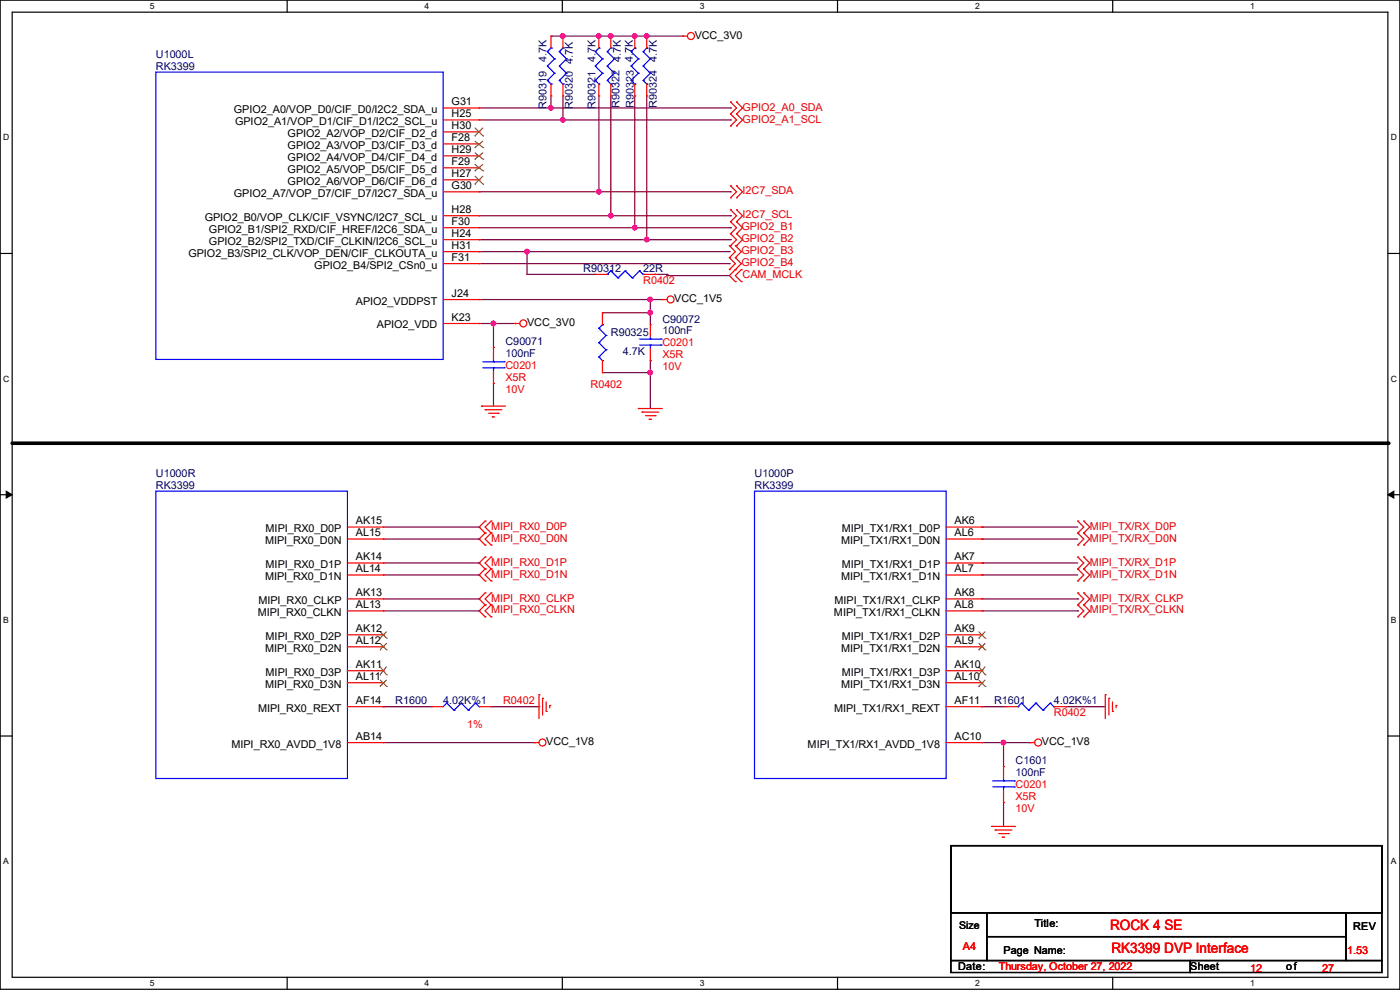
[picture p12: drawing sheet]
<svg xmlns="http://www.w3.org/2000/svg" width="297mm" height="210mm" viewBox="0 0 297 210" stroke-linecap="round" stroke-linejoin="round" font-family="sans-serif">
<path d="M0 0h297v209.8h-297zM2.6 2.6h291.8v204.7h-291.8z" fill="none" stroke="#000" stroke-width=".25"/>
<g fill="#fff">
<path d="M31.7 .3h1v2h-1z"/>
<path d="M31.7 207.6h1v2h-1z"/>
</g>
<path d="M60.9 0v2.6M60.9 207.3v2.5" fill="none" stroke="#000" stroke-width=".25"/>
<g fill="#fff">
<path d="M90.1 .3h1v2h-1z"/>
<path d="M90.1 207.6h1v2h-1z"/>
</g>
<path d="M119.3 0v2.6M119.3 207.3v2.5" fill="none" stroke="#000" stroke-width=".25"/>
<g fill="#fff">
<path d="M148.5 .3h.9v2h-.9z"/>
<path d="M148.5 207.6h.9v2h-.9z"/>
</g>
<path d="M177.7 0v2.6M177.7 207.3v2.5" fill="none" stroke="#000" stroke-width=".25"/>
<g fill="#fff">
<path d="M206.8 .3h1v2h-1z"/>
<path d="M206.8 207.6h1v2h-1z"/>
</g>
<path d="M236.1 0v2.6M236.1 207.3v2.5" fill="none" stroke="#000" stroke-width=".25"/>
<g fill="#fff">
<path d="M265.2 .3h1v2h-1z"/>
<path d="M265.2 207.6h1v2h-1z"/>
<path d="M.7 28.2h1.2v1.9h-1.2z"/>
<path d="M295.1 28.2h1.2v1.9h-1.2z"/>
<path d="M.7 79.3h1.2v2h-1.2z"/>
<path d="M295.1 79.3h1.2v2h-1.2z"/>
</g>
<path d="M0 53.8h2.6M294.4 53.8h2.6" fill="none" stroke="#000" stroke-width=".25"/>
<g fill="#fff">
<path d="M.7 130.5h1.2v2h-1.2z"/>
<path d="M295.1 130.5h1.1v2h-1.1z"/>
</g>
<path d="M0 104.9h2.6M294.4 104.9h2.6" fill="none" stroke="#000" stroke-width=".25"/>
<path d="M1.3 104.2l1.3 .7-1.3 .8zM294.4 104.9l1.3-.7v1.5z" fill="#000" stroke="#000" stroke-width=".21"/>
<g fill="#fff">
<path d="M.7 181.7h1.2v2h-1.2z"/>
<path d="M295.1 181.7h1.1v2h-1.1z"/>
</g>
<path d="M0 156.1h2.6M294.4 156.1h2.6M201.7 179.4h91.5v14.2h-91.5zM201.7 193.6h7.6v10.2h-7.6zM209.3 193.6h76.2v5.1h-76.2zM209.3 198.7h76.2v5.1h-76.2zM285.5 193.6h7.7v10.2h-7.7zM201.7 203.8h50.8v2.5h-50.8zM252.5 203.8h40.7v2.5h-40.7z" fill="none" stroke="#000" stroke-width=".25"/>
<path d="M2.6 94h291.8" fill="none" stroke="#000" stroke-width=".76"/>
<circle cx="294.4" cy="94" r=".38" fill="#000"/>
<g fill="none" stroke="#800040" stroke-width=".25">
<path d="M116.9 7.7h27.9M119.4 7.7h.1M127 7.7h.1M129.6 7.7h.1M134.7 7.7h.1M137.2 7.7h.1M144.8 7.7h.1M101.6 25.4h53.4M101.6 22.9h53.4M116.9 22.9h.1M116.9 20.4v2.5M119.4 25.4h.1"/>
<path d="M119.4 20.4v5M127 20.4v20.3M129.6 20.4v25.4M134.7 20.4v27.9M137.2 20.4v30.4M155 22.9h.1M155 25.4h.1M101.6 50.8h53.4M101.6 48.3h53.4M101.6 45.8h53.4M101.6 40.7h53.4M101.6 53.4h53.1"/>
<path d="M101.6 55.9h53.1M111.8 53.4h.1M111.8 58.2h.1M111.8 58.2h14.5M111.8 53.4v4.8M127 40.7h.1M129.6 45.8h.1M134.7 48.3h.1M137.2 50.8h.1M139 58.2h.1M139 58.2h2.5M141.5 58.2h.1"/>
<path d="M141.5 58.5h.1M141.5 58.2v.3M141.5 58.5h13.2M154.7 55.9h.1M154.7 53.4h.1M155 40.7h.1M155 45.8h.1M155 48.3h.1M155 50.8h.1M101.6 68.6h7.7M101.6 63.5h38.9M104.7 68.6h.1"/>
<path d="M104.7 68.6v5.1M109.3 68.6h.1M127.8 66.3h.1M127.8 79h.1M127.8 66.3h10.2M127.8 79h10.2M138 63.5h.1M138 76.5h.1M138 66.3h.1M138 79h.1M138 63.5v5.4M138 76.5v10.2"/>
<path d="M140.5 63.5h.1M104.7 81.3h.1M104.7 81.3v4.8M81.3 111.8h20.3M81.3 114.3h20.3M81.3 119.4h20.3M101.6 111.8h.1M101.6 114.3h.1M101.6 119.4h.1M208.3 119.4h.1M208.3 111.8h.1M208.3 114.3h.1"/>
<path d="M208.3 111.8h20.3M208.3 114.3h20.3M208.3 119.4h20.3M81.3 122h20.3M81.3 127h20.3M81.3 129.6h20.3M101.6 122h.1M101.6 127h.1M101.6 129.6h.1M208.3 122h.1M208.3 122h20.3M208.3 127h20.3"/>
<path d="M208.3 129.6h20.3M228.6 129.6h.1M228.6 127h.1M81.3 149.9h.1M81.3 157.5h32M81.3 149.9h10.2M104.2 149.9h10.1M113.3 157.5h.1M114.3 149.9h.1M208.3 149.9h.1M208.3 157.5h10.2M208.3 149.9h5.1"/>
<path d="M212.9 157.5h.1M212.9 157.5v5.1M218.5 157.5h.1M226.1 149.9h.1M226.1 149.9h8.4M212.9 170.2h.1M212.9 170.2v5.1"/>
</g>
<g fill="#f0f" stroke="#f0f" stroke-width=".25">
<circle cx="212.9" cy="157.5" r=".49"/>
<circle cx="137.9" cy="63.5" r=".49"/>
<circle cx="111.8" cy="53.4" r=".49"/>
<circle cx="116.9" cy="22.9" r=".49"/>
<circle cx="119.4" cy="25.4" r=".49"/>
<circle cx="127" cy="40.7" r=".49"/>
<circle cx="129.6" cy="45.7" r=".49"/>
<circle cx="134.6" cy="48.3" r=".49"/>
<circle cx="137.2" cy="50.8" r=".49"/>
<circle cx="119.4" cy="7.6" r=".49"/>
<circle cx="127" cy="7.6" r=".49"/>
<circle cx="129.6" cy="7.6" r=".49"/>
<circle cx="134.6" cy="7.6" r=".49"/>
<circle cx="137.2" cy="7.6" r=".49"/>
<circle cx="137.9" cy="66.3" r=".49"/>
<circle cx="137.9" cy="79" r=".49"/>
<circle cx="104.7" cy="68.6" r=".49"/>
</g>
<g fill="none" stroke="#f00" stroke-width=".25">
<path d="M116.9 7.7h.1M116.9 7.7v2.5M116.9 17.8v2.6M119.4 7.7h.1M119.4 7.7v2.5M119.4 17.8v2.6M127 7.7h.1M127 7.7v2.5M127 17.8v2.6M129.6 7.7h.1M129.6 7.7v2.5M129.6 17.8v2.6"/>
<path d="M134.7 7.7h.1M134.7 7.7v2.5M134.7 17.8v2.6M137.2 7.7h.1M137.2 7.7v2.5M137.2 17.8v2.6M144.8 7.7h.1M144.8 7.7h1M94 22.9h7.6M94 38.1h7.6M94 35.6h7.6M94 33.1h7.6"/>
<path d="M94 30.5h7.6M94 28h7.6M94 25.4h7.6M101.6 22.9h.1M101.6 38.1h.1M101.6 35.6h.1M101.6 33.1h.1M101.6 30.5h.1M101.6 28h.1M101.6 25.4h.1M116.9 20.4h.1M119.4 20.4h.1"/>
<path d="M127 20.4h.1M129.6 20.4h.1M134.7 20.4h.1M137.2 20.4h.1M94 55.9h7.6M94 53.4h7.6M94 50.8h7.6M94 48.3h7.6M94 45.8h7.6M94 40.7h7.6M101.6 55.9h.1M101.6 53.4h.1"/>
<path d="M101.6 50.8h.1M101.6 48.3h.1M101.6 45.8h.1M101.6 40.7h.1M126.3 58.2h.1M126.3 58.2h2.5M136.4 58.2h2.6M139 58.2h.1M94 68.6h7.6M94 63.5h7.6M101.6 63.5h.1M101.6 68.6h.1"/>
<path d="M104.7 73.7h.1M104.7 73.7v2.5M104.7 78.8v2.5M109.3 68.6h.1M109.3 68.6h1M127.8 79h.1M127.8 66.3h.1M127.8 66.3v2.6M127.8 76.5v2.5M138 68.9h.1M138 76.5h.1M138 68.9v2.5"/>
<path d="M138 74v2.5M140.5 63.5h.1M140.5 63.5h1M102.2 86.1h.1M102.2 86.1h5M102.9 86.9h.1M102.9 86.9h3.6M103.7 87.7h2M104.4 88.4h.1M104.4 88.4h.5M104.7 81.3h.1M105.7 87.7h.1"/>
<path d="M135.4 86.7h.1M135.4 86.7h5.1M136.2 87.4h.1M136.2 87.4h3.5M136.9 88.2h2.1M137.7 88.9h.1M137.7 88.9h.5M139 88.2h.1M73.7 111.8h7.6M73.7 114.3h7.6M73.7 119.4h7.6M81.3 111.8h.1"/>
<path d="M81.3 114.3h.1M81.3 119.4h.1M200.7 111.8h7.6M200.7 114.3h7.6M200.7 119.4h7.6M208.3 114.3h.1M208.3 111.8h.1M208.3 119.4h.1M73.7 122h7.6M73.7 134.7h7.6M73.7 137.2h7.6M73.7 127h7.6"/>
<path d="M73.7 129.6h7.6M81.3 122h.1M81.3 134.7h.1M81.3 137.2h.1M81.3 127h.1M81.3 129.6h.1M200.7 122h7.6M200.7 134.7h7.6M200.7 137.2h7.6M200.7 127h7.6M200.7 129.6h7.6M208.3 122h.1"/>
<path d="M208.3 129.6h.1M208.3 127h.1M208.3 137.2h.1M208.3 134.7h.1M73.7 157.5h7.6M73.7 149.9h7.6M73.7 142.3h7.6M73.7 144.8h7.6M81.3 142.3h.1M81.3 144.8h.1M81.3 149.9h.1M81.3 157.5h.1"/>
<path d="M91.5 149.9h.1M91.5 149.9h2.5M101.6 149.9h2.6M104.2 149.9h.1M113.3 157.5h.1M113.3 157.5h1M114.3 147.4h.1M114.3 147.4v5M115.1 148.1h.1M115.1 148.1v3.6M115.9 150.9h.1M115.9 148.9v2"/>
<path d="M116.6 149.6h.1M116.6 149.6v.6M200.7 157.5h7.6M200.7 149.9h7.6M200.7 142.3h7.6M200.7 144.8h7.6M208.3 144.8h.1M208.3 142.3h.1M208.3 149.9h.1M208.3 157.5h.1M213.4 149.9h.1M213.4 149.9h2.5"/>
<path d="M218.5 157.5h.1M218.5 157.5h1M223.6 149.9h2.5M226.1 149.9h.1M234.5 147.4h.1M234.5 147.4v5M235.2 148.1h.1M235.2 148.1v3.6M236 150.9h.1M236 148.9v2M236.8 149.6h.1M236.8 149.6v.6"/>
<path d="M210.4 175.3h.1M210.4 175.3h5M211.1 176.1h.1M211.1 176.1h3.6M211.9 176.8h2M212.6 177.6h.1M212.6 177.6h.5M212.9 162.6h.1M212.9 170.2h.1M212.9 162.6v2.5M212.9 167.7v2.5M213.9 176.8h.1"/>
<circle cx="146.6" cy="7.6" r=".74"/>
<circle cx="111" cy="68.6" r=".74"/>
<circle cx="142.3" cy="63.5" r=".74"/>
<circle cx="115.1" cy="157.5" r=".74"/>
<circle cx="220.2" cy="157.5" r=".74"/>
</g>
<g fill="none" stroke="#d50000" stroke-width=".25">
<path d="M155 39.4h.1M155 24.2h.1M155 21.6h.1M155 26.7h.1M155 39.4l1.3 1.3-1.3 1.3M155 21.6l1.3 1.3-1.3 1.3M155 24.2l1.3 1.2-1.3 1.3M156.3 39.4h.1M156.3 24.2h.1M156.3 21.6h.1M156.3 26.7h.1M156.3 39.4l1.2 1.3-1.2 1.3"/>
<path d="M156.3 21.6l1.2 1.3-1.2 1.3M156.3 24.2l1.2 1.2-1.2 1.3M154.7 54.7h.1M154.7 52.1h.1M154.7 57.2h.1M154.7 52.1l1.3 1.3-1.3 1.3M154.7 54.7l1.3 1.2-1.3 1.3M155 42h.1M155 47h.1M155 44.5h.1M155 52.1h.1M155 49.6h.1"/>
<path d="M155 44.5l1.3 1.3-1.3 1.2M155 49.6l1.3 1.2-1.3 1.3M155 47l1.3 1.3-1.3 1.3M156 54.7h.1M156 52.1h.1M156 57.2h.1M156 59.7h.1M156 52.1l1.3 1.3-1.3 1.3M156 54.7l1.3 1.2-2.6 2.6 1.3 1.2M156.3 42h.1M156.3 47h.1M156.3 44.5h.1"/>
<path d="M156.3 52.1h.1M156.3 49.6h.1M156.3 44.5l1.2 1.3-1.2 1.2M156.3 49.6l1.2 1.2-1.2 1.3M156.3 47l1.2 1.3-1.2 1.3M157.3 59.7h.1M157.3 57.2h.1M157.3 57.2l-1.3 1.3 1.3 1.2M102.9 110.5h.1M102.9 113.1h.1M102.9 115.6h.1M102.9 118.2h.1"/>
<path d="M102.9 110.5l-1.3 1.3 1.3 1.3M102.9 113.1l-1.3 1.2 1.3 1.3M102.9 118.2l-1.3 1.2 1.3 1.3M104.2 113.1h.1M104.2 110.5h.1M104.2 115.6h.1M104.2 118.2h.1M104.2 110.5l-1.3 1.3 1.3 1.3M104.2 113.1l-1.3 1.2 1.3 1.3M104.2 118.2l-1.3 1.2 1.3 1.3M228.6 115.6h.1M228.6 113.1h.1"/>
<path d="M228.6 110.5h.1M228.6 118.2h.1M228.6 113.1l1.3 1.2-1.3 1.3M228.6 110.5l1.3 1.3-1.3 1.3M228.6 118.2l1.3 1.2-1.3 1.3M229.9 115.6h.1M229.9 113.1h.1M229.9 110.5h.1M229.9 118.2h.1M229.9 113.1l1.3 1.2-1.3 1.3M229.9 110.5l1.3 1.3-1.3 1.3M229.9 118.2l1.3 1.2-1.3 1.3"/>
<path d="M102.9 120.7h.1M102.9 123.2h.1M102.9 125.8h.1M102.9 128.3h.1M102.9 130.9h.1M102.9 120.7l-1.3 1.3 1.3 1.2M102.9 125.8l-1.3 1.2 1.3 1.3M102.9 128.3l-1.3 1.3 1.3 1.3M104.2 120.7h.1M104.2 123.2h.1M104.2 128.3h.1M104.2 125.8h.1"/>
<path d="M104.2 130.9h.1M104.2 120.7l-1.3 1.3 1.3 1.2M104.2 125.8l-1.3 1.2 1.3 1.3M104.2 128.3l-1.3 1.3 1.3 1.3M228.6 123.2h.1M228.6 120.7h.1M228.6 130.9h.1M228.6 128.3h.1M228.6 125.8h.1M228.6 120.7l1.3 1.3-1.3 1.2M228.6 128.3l1.3 1.3-1.3 1.3M228.6 125.8l1.3 1.2-1.3 1.3"/>
<path d="M229.9 123.2h.1M229.9 120.7h.1M229.9 130.9h.1M229.9 128.3h.1M229.9 125.8h.1M229.9 120.7l1.3 1.3-1.3 1.2M229.9 128.3l1.3 1.3-1.3 1.3M229.9 125.8l1.3 1.2-1.3 1.3"/>
</g>
<g fill="none" stroke="#00f" stroke-width=".25">
<path d="M33.1 15.3h60.9v60.9h-60.9zM116.1 17.1h.1M116.1 14h.1M116.1 11h.1M116.1 17.1l.8 .7M116.1 14l1.5 1.5M116.1 11l1.5 1.5M116.9 10.2h.1M116.9 17.8h.1M116.9 10.2l-.8 .8M117.6 15.5h.1M117.6 12.5h.1"/>
<path d="M117.6 15.5l-1.5 1.6M117.6 12.5l-1.5 1.5M118.7 17.1h.1M118.7 14h.1M118.7 11h.1M118.7 17.1l.7 .7M118.7 14l1.5 1.5M118.7 11l1.5 1.5M119.4 10.2h.1M119.4 17.8h.1M119.4 10.2l-.7 .8M120.2 15.5h.1"/>
<path d="M120.2 12.5h.1M120.2 15.5l-1.5 1.6M120.2 12.5l-1.5 1.5M126.3 17.1h.1M126.3 14h.1M126.3 11h.1M126.3 17.1l.7 .7M126.3 14l1.5 1.5M126.3 11l1.5 1.5M127 10.2h.1M127 17.8h.1M127 10.2l-.7 .8"/>
<path d="M127.8 15.5h.1M127.8 12.5h.1M127.8 15.5l-1.5 1.6M127.8 12.5l-1.5 1.5M128.8 17.1h.1M128.8 14h.1M128.8 11h.1M128.8 17.1l.8 .7M128.8 14l1.5 1.5M128.8 11l1.5 1.5M129.6 10.2h.1M129.6 17.8h.1"/>
<path d="M129.6 10.2l-.8 .8M130.3 15.5h.1M130.3 12.5h.1M130.3 15.5l-1.5 1.6M130.3 12.5l-1.5 1.5M133.9 17.1h.1M133.9 14h.1M133.9 11h.1M133.9 17.1l.8 .7M133.9 14l1.5 1.5M133.9 11l1.5 1.5M134.7 10.2h.1"/>
<path d="M134.7 17.8h.1M134.7 10.2l-.8 .8M135.4 15.5h.1M135.4 12.5h.1M135.4 15.5l-1.5 1.6M135.4 12.5l-1.5 1.5M136.4 17.1h.1M136.4 14h.1M136.4 11h.1M136.4 17.1l.8 .7M136.4 14l1.6 1.5M136.4 11l1.6 1.5"/>
<path d="M137.2 10.2h.1M137.2 17.8h.1M137.2 10.2l-.8 .8M138 15.5h.1M138 12.5h.1M138 15.5l-1.6 1.6M138 12.5l-1.6 1.5M128.8 58.2h.1M129.6 57.4h.1M129.6 57.4l-.8 .8M129.6 57.4l1.5 1.6M131.1 59h.1"/>
<path d="M132.6 57.4h.1M132.6 57.4l-1.5 1.6M132.6 57.4l1.6 1.6M134.2 59h.1M135.7 57.4h.1M135.7 57.4l-1.5 1.6M135.7 57.4l.7 .8M136.4 58.2h.1M102.4 78h4.6M102.4 76.8h4.6M104.7 76.8h.1M104.7 78h.1"/>
<path d="M104.7 76.2v.6M104.7 78v.8M107 78h.1M107 76.8h.1M127 75.7h.1M127 72.7h.1M127 69.6h.1M127 75.7l.8 .8M127 72.7l1.6 1.5M127 69.6l1.6 1.6M127.8 68.9h.1M127.8 76.5h.1"/>
<path d="M127.8 68.9l-.8 .7M128.6 74.2h.1M128.6 71.2h.1M128.6 74.2l-1.6 1.5M128.6 71.2l-1.6 1.5M135.7 73.2h4.6M135.7 71.9h4.6M138 71.9h.1M138 73.2h.1M138 71.4v.5M138 73.2v.8M140.3 73.2h.1"/>
<path d="M140.3 71.9h.1M33.1 104.2h40.6v60.9h-40.6zM160.1 104.2h40.6v60.9h-40.6zM94.8 149.1h.1M94.8 149.1l-.8 .8M94.8 149.1l1.5 1.6M96.3 150.7h.1M97.8 149.1h.1M97.8 149.1l-1.5 1.6M97.8 149.1l1.6 1.6M99.4 150.7h.1M100.9 149.1h.1"/>
<path d="M100.9 149.1l-1.5 1.6M100.9 149.1l.7 .8M101.6 149.9h.1M215.9 149.9h.1M216.7 149.1h.1M216.7 149.1l-.8 .8M216.7 149.1l1.5 1.6M218.2 150.7h.1M219.8 149.1h.1M219.8 149.1l-1.6 1.6M219.8 149.1l1.5 1.6M221.3 150.7h.1"/>
<path d="M222.8 149.1h.1M222.8 149.1l-1.5 1.6M222.8 149.1l.8 .8M223.6 149.9h.1M210.6 166.9h4.6M210.6 165.7h4.6M212.9 165.7h.1M212.9 166.9h.1M212.9 165.1v.6M212.9 166.9v.8M215.2 166.9h.1M215.2 165.7h.1"/>
</g>
<g fill="none" stroke="#804000" stroke-width=".21">
<path d="M100.7 39.1h.1M100.7 36.3h.1M100.7 33.8h.1M100.7 31.3h.1M100.7 28.8h.1M100.7 37.3l1.8 1.8M100.7 34.8l1.8 1.5M100.7 32.4l1.8 1.4M100.7 29.9l1.8 1.4M100.7 27.1l1.8 1.7M102.5 39.1h.1M102.5 36.3h.1"/>
<path d="M102.5 33.8h.1M102.5 31.3h.1M102.5 28.8h.1M102.5 37.3l-1.8 1.8M102.5 34.8l-1.8 1.5M102.5 32.4l-1.8 1.4M102.5 29.9l-1.8 1.4M102.5 27.1l-1.8 1.7M80.6 135.4h.1M80.6 137.9h.1M80.6 134l1.4 1.4M80.6 136.4l1.4 1.5"/>
<path d="M82 135.4h.1M82 137.9h.1M82 134l-1.4 1.4M82 136.4l-1.4 1.5M207.6 137.9h.1M207.6 135.4h.1M207.6 136.4l1.4 1.5M207.6 134l1.4 1.4M209 137.9h.1M209 135.4h.1M209 136.4l-1.4 1.5M209 134l-1.4 1.4"/>
<path d="M80.6 143.1h.1M80.6 145.6h.1M80.6 141.4l1.4 1.7M80.6 144.2l1.4 1.4M82 143.1h.1M82 145.6h.1M82 141.4l-1.4 1.7M82 144.2l-1.4 1.4M207.6 145.6h.1M207.6 143.1h.1M207.6 144.2l1.4 1.4M207.6 141.4l1.4 1.7"/>
<path d="M209 145.6h.1M209 143.1h.1M209 144.2l-1.4 1.4M209 141.4l-1.4 1.7"/>
</g>
<g font-size="3" fill="#f00">
<text x="235.5" y="197.4">ROCK 4 SE</text>
<text x="235.8" y="202.2">RK3399 DVP Interface</text>
</g>
<g font-size="2.3">
<text x="147.4" y="8.2">VCC_3V0</text>
<text x="49.6" y="24">GPIO2_A0/VOP_D0/CIF_D0/I2C2_SDA_u</text>
<text x="95.8" y="22.4">G31</text>
<text x="49.9" y="26.5">GPIO2_A1/VOP_D1/CIF_D1/I2C2_SCL_u</text>
<text x="61" y="29">GPIO2_A2/VOP_D2/CIF_D2_d</text>
<text x="95.8" y="30">F28</text>
<text x="95.8" y="27.4">H30</text>
<text x="95.8" y="24.9">H25</text>
<text x="61" y="34.1">GPIO2_A4/VOP_D4/CIF_D4_d</text>
<text x="61" y="31.6">GPIO2_A3/VOP_D3/CIF_D3_d</text>
<text x="95.8" y="35.1">F29</text>
<text x="95.8" y="32.5">H29</text>
<text x="49.6" y="41.7">GPIO2_A7/VOP_D7/CIF_D7/I2C7_SDA_u</text>
<text x="61" y="39.2">GPIO2_A6/VOP_D6/CIF_D6_d</text>
<text x="61" y="36.7">GPIO2_A5/VOP_D5/CIF_D5_d</text>
<text x="95.8" y="40.1">G30</text>
<text x="95.8" y="37.6">H27</text>
<text x="43.4" y="46.8">GPIO2_B0/VOP_CLK/CIF_VSYNC/I2C7_SCL_u</text>
<text x="95.8" y="47.8">F30</text>
<text x="95.8" y="45.2">H28</text>
<text x="44.3" y="51.9">GPIO2_B2/SPI2_TXD/CIF_CLKIN/I2C6_SCL_u</text>
<text x="44.3" y="49.4">GPIO2_B1/SPI2_RXD/CIF_HREF/I2C6_SDA_u</text>
<text x="95.8" y="52.8">H31</text>
<text x="95.8" y="50.3">H24</text>
<text x="40" y="54.4">GPIO2_B3/SPI2_CLK/VOP_DEN/CIF_CLKOUTA_u</text>
<text x="66.7" y="57">GPIO2_B4/SPI2_CSn0_u</text>
<text x="95.8" y="55.4">F31</text>
<text x="75.5" y="64.6">APIO2_VDDPST</text>
<text x="95.8" y="63">J24</text>
<text x="143.1" y="64.1">VCC_1V5</text>
<text x="79.9" y="69.7">APIO2_VDD</text>
<text x="95.8" y="68.1">K23</text>
<text x="111.8" y="69.2">VCC_3V0</text>
<text x="56.3" y="112.9">MIPI_RX0_D0P</text>
<text x="75.5" y="111.3">AK15</text>
<text x="75.5" y="113.8">AL15</text>
<text x="178.6" y="112.9">MIPI_TX1/RX1_D0P</text>
<text x="202.5" y="113.8">AL6</text>
<text x="202.5" y="111.3">AK6</text>
<text x="56.2" y="115.4">MIPI_RX0_D0N</text>
<text x="75.5" y="118.9">AK14</text>
<text x="178.4" y="115.4">MIPI_TX1/RX1_D0N</text>
<text x="202.5" y="118.9">AK7</text>
<text x="56.2" y="123">MIPI_RX0_D1N</text>
<text x="56.3" y="120.5">MIPI_RX0_D1P</text>
<text x="75.5" y="121.4">AL14</text>
<text x="178.4" y="123">MIPI_TX1/RX1_D1N</text>
<text x="178.6" y="120.5">MIPI_TX1/RX1_D1P</text>
<text x="202.5" y="121.4">AL7</text>
<text x="54.7" y="130.6">MIPI_RX0_CLKN</text>
<text x="54.8" y="128.1">MIPI_RX0_CLKP</text>
<text x="75.5" y="126.5">AK13</text>
<text x="75.5" y="129">AL13</text>
<text x="176.9" y="130.6">MIPI_TX1/RX1_CLKN</text>
<text x="177" y="128.1">MIPI_TX1/RX1_CLKP</text>
<text x="202.5" y="129">AL8</text>
<text x="202.5" y="126.5">AK8</text>
<text x="56.3" y="135.7">MIPI_RX0_D2P</text>
<text x="75.5" y="134.1">AK12</text>
<text x="75.5" y="136.7">AL12</text>
<text x="178.6" y="135.7">MIPI_TX1/RX1_D2P</text>
<text x="202.5" y="136.7">AL9</text>
<text x="202.5" y="134.1">AK9</text>
<text x="56.2" y="138.3">MIPI_RX0_D2N</text>
<text x="56.3" y="143.3">MIPI_RX0_D3P</text>
<text x="75.5" y="141.7">AK11</text>
<text x="178.4" y="138.3">MIPI_TX1/RX1_D2N</text>
<text x="178.6" y="143.3">MIPI_TX1/RX1_D3P</text>
<text x="202.5" y="141.7">AK10</text>
<text x="56.2" y="145.9">MIPI_RX0_D3N</text>
<text x="75.5" y="144.3">AL11</text>
<text x="75.5" y="149.4">AF14</text>
<text x="178.4" y="145.9">MIPI_TX1/RX1_D3N</text>
<text x="202.5" y="144.3">AL10</text>
<text x="202.5" y="149.4">AF11</text>
<text x="54.7" y="151">MIPI_RX0_REXT</text>
<text x="177" y="151">MIPI_TX1/RX1_REXT</text>
<text x="49.1" y="158.6">MIPI_RX0_AVDD_1V8</text>
<text x="75.5" y="157">AB14</text>
<text x="115.9" y="158.1">VCC_1V8</text>
<text x="171.3" y="158.6">MIPI_TX1/RX1_AVDD_1V8</text>
<text x="202.5" y="157">AC10</text>
<text x="221" y="158.1">VCC_1V8</text>
<text x="219.5" y="196.7">Title:</text>
<text x="287.1" y="197.2">REV</text>
<text x="212.9" y="202.3">Page Name:</text>
<text x="203.2" y="205.8">Date:</text>
<text x="252.5" y="205.8">Sheet</text>
<text x="272.8" y="205.8">of</text>
</g>
<g font-size="2.3" fill="#000080">
<text x="33.1" y="12.3">U1000L</text>
<text x="33.1" y="14.8">RK3399</text>
<text x="116" y="13.2" transform="rotate(-90 116 13.2)">4.7K</text>
<text x="121.5" y="13.5" transform="rotate(-90 121.5 13.5)">4.7K</text>
<text x="126.4" y="13.2" transform="rotate(-90 126.4 13.2)">4.7K</text>
<text x="131.7" y="13.2" transform="rotate(-90 131.7 13.2)">4.7K</text>
<text x="134.2" y="13.2" transform="rotate(-90 134.2 13.2)">4.7K</text>
<text x="139.3" y="13.2" transform="rotate(-90 139.3 13.2)">4.7K</text>
<text x="116" y="23.1" transform="rotate(-90 116 23.1)">R90319</text>
<text x="121.5" y="23.1" transform="rotate(-90 121.5 23.1)">R90320</text>
<text x="126.4" y="23.1" transform="rotate(-90 126.4 23.1)">R90321</text>
<text x="131.4" y="22.9" transform="rotate(-90 131.4 22.9)">R90322</text>
<text x="134.5" y="22.9" transform="rotate(-90 134.5 22.9)">R90323</text>
<text x="139.3" y="22.9" transform="rotate(-90 139.3 22.9)">R90324</text>
<text x="123.7" y="57.7">R90312</text>
<text x="136.4" y="57.7">22R</text>
<text x="129.6" y="71.2">R90325</text>
<text x="140.5" y="68.4">C90072</text>
<text x="140.5" y="71">100nF</text>
<text x="107.2" y="73.2">C90071</text>
<text x="107.2" y="75.8">100nF</text>
<text x="132.1" y="75.3">4.7K</text>
<text x="33.1" y="101.2">U1000R</text>
<text x="160.1" y="101.2">U1000P</text>
<text x="33.1" y="103.7">RK3399</text>
<text x="160.1" y="103.7">RK3399</text>
<text x="83.9" y="149.4">R1600</text>
<text x="94" y="149.4">4.02K%1</text>
<text x="210.9" y="149.4">R1601</text>
<text x="223.6" y="149.4">4.02K%1</text>
<text x="215.4" y="162.1">C1601</text>
<text x="215.4" y="164.7">100nF</text>
</g>
<g font-size="2.3" fill="#d50000">
<text x="157.5" y="23.5">GPIO2_A0_SDA</text>
<text x="157.5" y="26">GPIO2_A1_SCL</text>
<text x="157.5" y="41.2">I2C7_SDA</text>
<text x="157.5" y="46.3">I2C7_SCL</text>
<text x="157.3" y="53.9">GPIO2_B3</text>
<text x="157.3" y="51.4">GPIO2_B2</text>
<text x="157.3" y="48.9">GPIO2_B1</text>
<text x="157.3" y="56.5">GPIO2_B4</text>
<text x="157.5" y="59">CAM_MCLK</text>
<text x="104.2" y="112.4">MIPI_RX0_D0P</text>
<text x="231.2" y="112.4">MIPI_TX/RX_D0P</text>
<text x="104.2" y="114.9">MIPI_RX0_D0N</text>
<text x="104.2" y="120">MIPI_RX0_D1P</text>
<text x="231.2" y="114.9">MIPI_TX/RX_D0N</text>
<text x="231.2" y="120">MIPI_TX/RX_D1P</text>
<text x="104.2" y="122.5">MIPI_RX0_D1N</text>
<text x="231.2" y="122.5">MIPI_TX/RX_D1N</text>
<text x="104.2" y="127.6">MIPI_RX0_CLKP</text>
<text x="104.2" y="130.1">MIPI_RX0_CLKN</text>
<text x="231.2" y="130.1">MIPI_TX/RX_CLKN</text>
<text x="231.2" y="127.6">MIPI_TX/RX_CLKP</text>
</g>
<g font-size="2.3" fill="#f00">
<text x="136.4" y="60.3">R0402</text>
<text x="140.5" y="73.5">C0201</text>
<text x="140.5" y="76">X5R</text>
<text x="107.2" y="78.3">C0201</text>
<text x="107.2" y="80.9">X5R</text>
<text x="107.2" y="83.4">10V</text>
<text x="125.3" y="82.4">R0402</text>
<text x="140.5" y="78.6">10V</text>
<text x="106.7" y="149.4">R0402</text>
<text x="99.1" y="154.5">1%</text>
<text x="223.6" y="152">R0402</text>
<text x="215.4" y="167.2">C0201</text>
<text x="215.4" y="169.8">X5R</text>
<text x="215.4" y="172.3">10V</text>
<text x="204.3" y="201.5">A4</text>
<text x="285.8" y="202.3">1.53</text>
<text x="211.9" y="205.8">Thursday, October 27, 2022</text>
<text x="265.2" y="206.1">12</text>
<text x="280.5" y="206.1">27</text>
</g>
<text font-size="2.2" x="203.5" y="197.1">Size</text>
<g font-size="1.8">
<text x="31.8" y="1.9">5</text>
<text x="90.1" y="1.9">4</text>
<text x="148.5" y="1.9">3</text>
<text x="206.8" y="1.9">2</text>
<text x="265.2" y="1.9">1</text>
<text x=".7" y="29.8">D</text>
<text x="295.1" y="29.8">D</text>
<text x=".7" y="80.9">C</text>
<text x="295.1" y="80.9">C</text>
<text x=".7" y="132.1">B</text>
<text x="295.1" y="132.1">B</text>
<text x=".7" y="183.3">A</text>
<text x="295.1" y="183.3">A</text>
<text x="31.8" y="209.2">5</text>
<text x="90.1" y="209.2">4</text>
<text x="148.5" y="209.2">3</text>
<text x="206.8" y="209.2">2</text>
<text x="265.2" y="209.2">1</text>
</g>
</svg>
